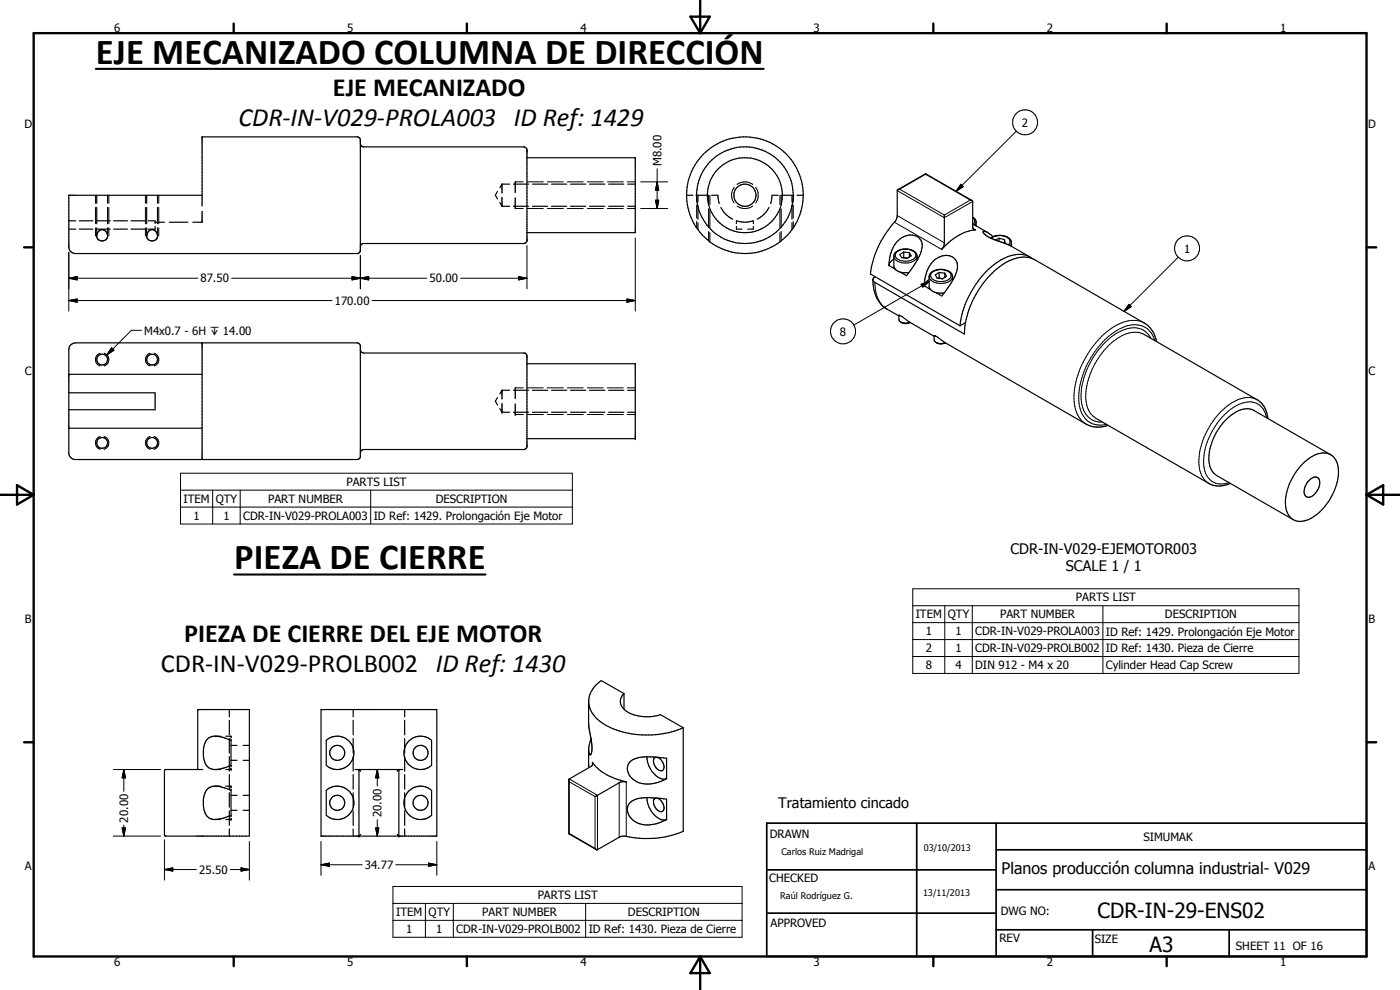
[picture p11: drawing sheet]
<svg xmlns="http://www.w3.org/2000/svg" width="420mm" height="297mm" viewBox="0 0 420 297" stroke-linecap="round" stroke-linejoin="round" font-family="sans-serif">
<g fill="none" stroke="#000" stroke-width=".35">
<path d="M29 58.6v2.4M32.3 58.6v2.4M44 58.6v2.4M47.3 58.6v2.4M60.7 58.6h-40.1v15.5a2 2 0 0 0 2.1 2l84.9-.1 .6-.7v-33.5l-.4-.5-.7-.2h-46.4v20.7M108.2 43.1l.2 .6 .5 .4h48.3l.6 .2 .3 .5v27.5l-.3 .6-.6 .2h-48.3l-.5 .3-.2 .7M149.3 57.4l-.6 1.2 .6 1.1M150.7 55.2v2.7M150.7 59.2v2.7M150.7 55.2l-.7 1.1M150.7 55.2h2.2M154.1 55.2h4.6"/>
<path d="M154.6 54.6v3.2M154.6 59.4v3.2M158.1 47.3h32.6v22.5h-32.6M159.8 55.2h4.6M165.5 55.2h4.6M171.2 55.2h4.6M176.9 55.2h4.6M182.7 55.2h4.5M188.4 55.2h2.3M206.1 58.6h1.8M208.9 58.6h3.7M209.5 58.6v2"/>
<path d="M212.7 58.6v2.7M213.6 58.6h1.9l.3 2.5M233.5 58.6h-1.8l-.4 2.5M237.7 58.6v2M238.2 58.6h-3.7l-.1 2.7M239.2 58.6h1.9M269.5 56.9l-.2 .3v7.8l-.3 .9a30 30 0 0 0-7.8 16.3l26.9 15.5M270 56.8l-.5 .1M277.8 52.1v.2M277.8 52.1l-8.3 4.8M277.8 52.1l13.9 8.1M20.6 68.7h2.1"/>
<path d="M20.6 66.3h2.1M23.8 68.7h4.1M23.8 66.3h4.1M28.9 68.7h4.2M28.9 66.3h4.2M29 68.4l.1 2.9 .4 .6 .8 .4 1.1-.2 .6-.4 .3-.7v-2.6M29 70.7a1.64 1.64 0 0 1 1.7-1.8 1.64 1.64 0 0 1 1.6 1.8M29 62.2v4.9M32.3 62.2v4.9M34.1 68.7h4.2M34.1 66.3h4.2M39.3 68.7h4.2"/>
<path d="M39.3 66.3h4.2M44 62.2v4.9M44 68.4v2.4M44.5 66.3h2.1v.8M46.6 67.9v.8h-2.1M46.6 66.7h2.7M47.3 68.4v2.6a1.51 1.51 0 0 1-1.3 1.3h-.7a1.66 1.66 0 0 1-1.1-2.3 1.66 1.66 0 0 1 2.3-.8l.5 .6 .3 .9M47.3 62.2v4.9M50.8 66.7h5.6M60.7 63.4v3.3h-2.8M150 60.8l.7 1.1M150.7 61.9h2.2"/>
<path d="M154.1 61.9h4.6M159.8 61.9h4.6M165.5 61.9h4.6M171.2 61.9h4.6M176.9 61.9h4.6M182.7 61.9h4.5M188.4 61.9h2.3M209.5 68.9a17.5 17.5 0 0 1 2.4-23.3 17.5 17.5 0 0 1 23.4 0 17.5 17.5 0 0 1 2.4 23.3M209.5 68.9a17.4 17.4 0 0 0 28.2 0M209.5 61.7v4.1M209.5 66.8v2.1M212.7 62.7v5.5"/>
<path d="M212.7 69.5v2.8M216.4 62.2a7.9 7.9 0 0 0 3.5 3.6M221 67.9v.8h1.7M221 66.3v.8M221.1 66.3a8.2 8.2 0 0 0 4.9 0M226.1 67.9v.8h-1.7M226.1 66.3v.8M230.8 62.2l-1.9 2.4-1.7 1.2M234.4 62.7v5.5M234.4 69.5v2.8M237.7 61.7v4.1M237.7 66.8v2.1"/>
<path d="M266.8 79.7a9.5 9.5 0 0 1 4.4-8.7 3.7 3.7 0 0 1 5.5 2.1 13.3 13.3 0 0 1-3.1 7.5l-1.5 2.1-1.9-1M266.8 79.7l1.8 1M268.3 77.8l-1 .7-.5 1.2M271.2 75.6l-1.1 .8 .5 .9 1.7 .2M271.2 75.6l1.7 .2M271.2 77.3l1.2 .2M271.2 75.6v1.7M271.2 77.3l-.1 .1M272.9 75.8l.6 1-1.2 .7M272.9 75.8v1.3M275.2 77.8l.2 .1M275.2 78.1v-1.5a3.3 3.3 0 0 0-2.8-1.9l-1.6 .1a2.71 2.71 0 0 0-2.5 2.1v2.9a2.19 2.19 0 0 0 1.9 1.9"/>
<path d="M291.2 60l.5 .2M291.7 60.2l.2 .3v7.7l.3 .6 .6 .2a16.4 16.4 0 0 0-10.2 5.8l.8-1.6v-8.7M291.9 67.3l1 .4M291.9 65.2l.6 .4a2.45 2.45 0 0 1 .4 2.2M292.9 67.7l3.5 2.1M296.4 69.8l-1.2-.4a1.12 1.12 0 0 0 .9 1.3l1.7 1 5.3 2 6 3.4M296.4 69.8l1.6 1.2M297.3 71.4a4.8 4.8 0 0 1 4.3-.5h.2a2.36 2.36 0 0 1 1.7 1.5l.1 1.5M299.8 71.5l-1.1 .5M299.8 71.5l1.6 .4M299.8 71.5v.9M301.4 71.9l.3 1h-.3"/>
<path d="M301.4 71.9v1M309.8 77.6a7.5 7.5 0 0 0-8-.3 26.5 26.5 0 0 0-13.1 16.8l-.6 3.6M262 84l.6 .8 26.8 15.4a27.2 27.2 0 0 1 13.4-21.9 8.3 8.3 0 0 1 7.7-.4l32.9 19a8 8 0 0 1 3.7 5.6M262.7 83.1l-.5 .3a9.2 9.2 0 0 0 4 9.4l3.6 2M269.8 94.6v1.4l.6 .6M270.2 81.7l2.5 .1M270.3 96.6a2.4 2.4 0 0 0 2.7 .1M273 96.7l7.4 4.2M273 96.7l-.8 .2-1.6-.1M277.4 85.8l1.8 1.1M278.8 83.9l-1.1 1-.3 .9M280.8 87.8l2.6 .1"/>
<path d="M281.8 81.7l-1.1 .8 .5 .9 1.7 .3 1.1-.8-.5-.9M281.8 81.7l1.7 .3M281.8 83.4l1.1 .2M281.8 81.7v1.7M281.8 83.4l-.1 .1M283.5 82v1.2M285.9 84.2a7 7 0 0 0 1.3-5.3 3.8 3.8 0 0 0-5.8-1.5 9.8 9.8 0 0 0-4 8.4M285.9 84.2l-3.3 4.6-1.8-1M285.9 83.9l.1 .1M285.9 84.2v-1.2a2.92 2.92 0 0 0-3.2-2.2 3.2 3.2 0 0 0-3.9 2.2v3a2.42 2.42 0 0 0 2 1.8M289.8 96.8l-1.7 .9M20.6 117.9h26v5h-26"/>
<path d="M20.6 112.3h40.1M21.1 103.6l.9-.6 .7-.1h84.4l.8 .4 .3 .4v33.4l-.6 .7-84.9 .1a2 2 0 0 1-2.1-2v-31zM60.7 102.9v35M108.2 104.9l.2 .6 .8 .4h48.2l.7 .8v27.4l-.5 .7-48.4 .1-.8 .4-.2 .6M149.3 119.3l-.6 1.1 .6 1.1M150.7 117.1v2.6M150.7 117.1l-.7 1.1M150.7 117.1h2.2M154.1 117.1h4.6M154.6 116.4v3.2M158.1 109.1h32.6v22.5h-32.6M159.8 117.1h4.6"/>
<path d="M165.5 117.1h4.6M171.2 117.1h4.6M176.9 117.1h4.6M182.7 117.1h4.5M188.4 117.1h2.3M280.4 100.8v1.3a2.7 2.7 0 0 0 3.3 .7M281 102.7l1.1 .5 .9-.1 .7-.3M283.7 102.8l42.3 24.5a8.1 8.1 0 0 0 6.6 .3M343.4 100.3l33.9 19.6a6.8 6.8 0 0 1 3.2 5.7M20.6 128.5h40.1M150 122.6l.7 1.1M150.7 121.1v2.6"/>
<path d="M150.7 123.7h2.2M154.1 123.7h4.6M154.6 121.2v3.2M159.8 123.7h4.6M165.5 123.7h4.6M171.2 123.7h4.6M176.9 123.7h4.6M182.7 123.7h4.5M188.4 123.7h2.3M328.8 125.5l34 19.5a6.9 6.9 0 0 0 6.5 0M390.9 139.2a9 9 0 0 1 7.2-3.2 5.1 5.1 0 0 1 3.6 5.9 15.9 15.9 0 0 1-1.5 5.9 18.2 18.2 0 0 1-4.7 6.3 7.2 7.2 0 0 1-7.1 2 6.3 6.3 0 0 1-2.5-7.1 18.7 18.7 0 0 1 5-9.8zM399.4 136.4l-23-13.2a6.3 6.3 0 0 0-6.9 1.4 16.8 16.8 0 0 0-6.5 14.6 5 5 0 0 0 2.1 3.5l23 13.2"/>
<path d="M392.5 144.5a2.34 2.34 0 0 1 3.1-1 4.3 4.3 0 0 1-2.6 5.7 1.57 1.57 0 0 1-1.6-2.3zM68.8 212.9v2.2M68.8 216.2v4.3M96.3 212.9h34.8v38h-34.8zM106 212.9v2.2M106 216.2v4.3M121.4 212.9v2.2M121.4 216.2v4.3M176.6 210.4l.1 7.3 .7 3.9M187.3 208.1l-6.8-3.9a6.9 6.9 0 0 0-2.6 10 16.3 16.3 0 0 0 10.8 5.8 27.6 27.6 0 0 0 16.4-1.6M187.3 208.1a3.1 3.1 0 0 0 .5 5.2 12 12 0 0 0 10.4 1.1l6.9 4M187.3 208.1v4.7"/>
<path d="M205.1 218.4v31a29.6 29.6 0 0 1-18.1 1.5l-1.2 .3-6.6 3.8-.2-.1M59.3 230.9v-18h15.5v38l-25.3-.2-.1-19.6 .3-.2h11.2M64.9 235.9l2.5 .5 1.9 .8M64.9 220.9l2.1 .4 2.3 .8M66.2 235.9h-1.9a3.4 3.4 0 0 0-3.2 3.6l-.1 2.3a3.9 3.9 0 0 0 3 4.1h2.2M66.2 220.9a4.7 4.7 0 0 0-3.7 .6 4.7 4.7 0 0 0-1.5 3.5v1.8a3.8 3.8 0 0 0 3 4l2.2 .1M67.8 220.9h1.5v.4M67.8 235.9h1.5v.4M68.8 221.6v4.3M68.8 227v4.4M68.8 232.4v4.4M68.8 237.9v4.3"/>
<path d="M69.3 221.7v8.3M69.3 230.5v.4h-1.5M69.3 236.7v8.3M69.3 229.6l-1.9 .8-2.5 .5M69.3 238.6h1.9M69.3 228.1h1.9M69.3 223.6h1.9M73 238.6h1.8M73 228.1h1.8M73 223.6h1.8M97.9 237.2a5 5 0 0 1 6.9 .2 5 5 0 0 1 0 7 5 5 0 0 1-6.9 .2zM97.9 222.1a5 5 0 0 1 6.9 .3 5 5 0 0 1 0 6.9 5 5 0 0 1-6.9 .3z"/>
<path d="M106 221.6v4.3M106 227v4.4M106 232.4v4.4M106 237.9v4.3M106.5 230.9h14.4M108.2 231.4l-.5-.5v20l.5-.5M119.2 231.4l.5-.5v20l-.5-.5M121.4 221.6v4.3M121.4 227v4.4M121.4 232.4v4.4M121.4 237.9v4.3M122.5 237.5a5 5 0 0 1 7-.3v7.4a5 5 0 0 1-6.8-.2 5 5 0 0 1-.2-6.9z"/>
<path d="M122.5 222.5a5 5 0 0 1 7-.4v7.5a5 5 0 0 1-6.8-.2 5 5 0 0 1-.2-6.9zM170.7 234.1l.1-.4 6.8-3.9 .3-.5-.1-.6a16.2 16.2 0 0 0 10.1 5.9h-1.6l-7.7 4.4M170.7 234.1l.1 .5M170.7 234.1v16M176.6 225.2l.1 5.1M176.9 226.4h.1M177.4 221.6l-.8 3.6M177.4 221.6l.3 2.4-.2 1.8a.43 .43 0 0 1-.2 .5 .43 .43 0 0 1-.5-.1l-.2-1M189.1 228.6a7.4 7.4 0 0 1 4.9-1.5l6.1 .4v6.1a9.1 9.1 0 0 1-10.1 .2 3.6 3.6 0 0 1-.9-5.2zM194.1 239.3a7.1 7.1 0 0 0 5 6.7l1-.1M194.1 227.1a7.3 7.3 0 0 0 5 6.7l1-.2M196.9 239.4a1.28 1.28 0 0 0-.7 2 2.4 2.4 0 0 0 2.6 2 2.46 2.46 0 0 0-.8-3.5l-.7-.4"/>
<path d="M196.9 227.2a1.25 1.25 0 0 0-.7 2 2.48 2.48 0 0 0 2.6 2 2.55 2.55 0 0 0-1-3.7l-.5-.3M68.8 243.3v4.3M68.8 248.7v2.2M69.3 245.5v.4h-1.5M69.3 244.6l-2.3 .9-2.1 .4M69.3 243.1h1.9M73 243.1h1.8M106 243.3v4.3M106 248.7v2.2M121.4 243.3v4.3M121.4 248.7v2.2M170.7 250.1h.1"/>
<path d="M170.7 250.1l8.3 4.8M170.8 250.1h-.1M178.6 254.6l.4 .3M188.8 241.1a7.7 7.7 0 0 1 6.5-1.7l4.8 .4v6.1l-1.7 .8a7.8 7.8 0 0 1-9.3-1.5 3.4 3.4 0 0 1-.3-4.1z"/>
<circle cx="223.5" cy="58.6" r="3.3"/>
<circle cx="223.6" cy="58.5" r="11.2"/>
<circle cx="223.6" cy="58.6" r="14.5"/>
<circle cx="30.7" cy="107.9" r="1.63"/>
<circle cx="45.7" cy="107.9" r="1.62"/>
<circle cx="30.7" cy="132.9" r="1.63"/>
<circle cx="45.7" cy="132.9" r="1.63"/>
<circle cx="101.2" cy="225.9" r="2.26"/>
<circle cx="126.2" cy="225.9" r="2.26"/>
<circle cx="101.2" cy="240.9" r="2.25"/>
<circle cx="126.2" cy="240.9" r="2.25"/>
</g>
<g fill="#000">
<circle cx="108.2" cy="42.1" r=".18"/>
<circle cx="158.1" cy="45.1" r=".18"/>
<circle cx="277.8" cy="52.1" r=".18"/>
<circle cx="108.2" cy="75.1" r=".18"/>
<circle cx="158.1" cy="72.1" r=".18"/>
<circle cx="20.6" cy="112.3" r=".18"/>
<circle cx="150.7" cy="117.1" r=".18"/>
<circle cx="150.7" cy="123.7" r=".18"/>
<circle cx="154.6" cy="124.4" r=".18"/>
<circle cx="190.7" cy="131.6" r=".18"/>
<circle cx="59.3" cy="212.9" r=".18"/>
<circle cx="69.3" cy="235.9" r=".18"/>
<circle cx="69.3" cy="230.9" r=".18"/>
<circle cx="69.3" cy="220.9" r=".18"/>
<circle cx="107.7" cy="230.9" r=".18"/>
<circle cx="119.7" cy="230.9" r=".18"/>
<circle cx="69.3" cy="245.9" r=".18"/>
<circle cx="107.7" cy="250.9" r=".18"/>
<circle cx="119.7" cy="250.9" r=".18"/>
</g>
<g fill="none" stroke="#000" stroke-width=".3">
<path d="M305 39.4l-18.1 18M28.6 58.6v2.4M32.7 58.6v2.4M43.6 58.6v2.4M47.7 58.6v2.4M154.6 54.6h2.4M158.3 54.6h4.8M164.2 54.6h4.9M170.3 54.6h4.7M176.3 54.6h4.7M182.3 54.6h4.8M188.2 54.6h2.5"/>
<path d="M192.3 54.6h8.1M197.2 54.6l.5 2.5h-1zM197.2 50.6v12M209.1 58.6v1.9M213.1 58.6v2.8M220.3 56.2a3.9 3.9 0 0 0 0 4.7M225.9 55.3a4.1 4.1 0 0 0-4.7 0M225.9 55.3h.1M226.8 56.2a3.9 3.9 0 0 1 0 4.7M234 58.6v2.8M238.1 58.6v1.9M269.3 57.2l14.1 8.1 8.5-4.8"/>
<path d="M270 56.8l7.8-4.5 13.4 7.7-7.8 4.5zM288.4 55.3l.7 .7-2.2 1.4zM20.6 75.7v17.6M28.6 62.2v4.9M28.6 68.4v2.4M32.7 62.2v4.9M32.7 68.4v2.4M43.6 62.2v4.9M43.6 68.4v2.4M47.7 62.2v4.9M47.7 68.4v2.4M108.2 76.7v10"/>
<path d="M154.6 62.6h2.4M158.1 73.7v13M158.3 62.6h4.8M164.2 62.6h4.9M170.3 62.6h4.7M176.3 62.6h4.7M182.3 62.6h4.8M188.2 62.6h2.5M190.7 71.4v21.9M192.3 62.6h8.1M196.7 60.1h1l-.5 2.5zM209.1 61.5v3.9"/>
<path d="M209.1 66.4v2M213.1 62.8v5.6M213.1 69.8v2.8M221.2 61.8a3.9 3.9 0 0 0 4.7 0M234 62.8v5.6M234 69.8v2.8M238.1 61.5v3.9M238.1 66.4v2M268.3 76.9a2.82 2.82 0 0 0 3 2 3.2 3.2 0 0 0 3.9-2M268.4 66.7l14.2 8.1M269.1 75.7l1.6-.8a4 4 0 0 1 3.9 1 1.48 1.48 0 0 1-1.2 2.2 3.8 3.8 0 0 1-4.7-1.2v-.5zM269.3 64.7l14.1 8.2"/>
<path d="M291.9 65.3l.4 .4a1.12 1.12 0 0 1-.3 1.6M292 68.6l.8 .4M292.9 66.7l-.3 .9M297.5 71.5a4.2 4.2 0 0 1 5.6 .6v.7l-.4 .6M303.6 72.8l-.4 .9M353.6 77.2l-16.3 16.2M20.6 90.2l2.5-.5v1zM20.6 83.5l2.5-.5v1zM20.6 90.2h79M20.6 83.5h38.7M42.4 99.1h-3l-7.3 7.4M69.5 83.5h58.6"/>
<path d="M105.7 83l2.5 .5-2.5 .5zM105.7 83l4.9 1v-1l-4.9 1zM108.2 83.5l2.4-.5v1zM111.7 90.2h79M138.2 83.5h19.9M155.6 83l2.5 .5-2.5 .5zM188.2 89.7l2.5 .5-2.5 .5zM262.6 84.8a8.8 8.8 0 0 0 3.6 8M269.8 94.6h.1M269.8 94.6l1 .5 2.2 1.6M269.9 94.6h.1M273 96.7h.1"/>
<path d="M276.4 85.3l2.4-.8-1.9 1.6zM278.8 83a3 3 0 0 0 3.6 2 3.1 3.1 0 0 0 3.5-2M278.8 84.5l-22.6 13M279.7 81.8a4.2 4.2 0 0 1 5.7 .5 1.79 1.79 0 0 1-1.8 2 3.7 3.7 0 0 1-4.3-1.3v-.7zM338.8 91.3l.7 .7-2.2 1.4zM343.4 96.9a9.3 9.3 0 0 0-9.8 1.6 27.2 27.2 0 0 0-11.2 21.9 8.4 8.4 0 0 0 3.6 6.9M30 106h.1M30 106a1.99 1.99 0 0 0-1.4 1.9 1.99 1.99 0 0 0 1.4 1.9M30 109.8h.1M31.3 106h.1M31.3 109.8h.1M31.3 106a1.99 1.99 0 0 1 1.4 1.9 1.99 1.99 0 0 1-1.4 1.9"/>
<path d="M33.5 104.4l.7 .7-2.1 1.4zM45 106h.1M45 109.8h.1M45 106a1.99 1.99 0 0 0-1.4 1.9 1.99 1.99 0 0 0 1.4 1.9M46.3 106a1.96 1.96 0 0 1 1.4 1.9 1.96 1.96 0 0 1-1.4 1.9M154.6 116.4h2.4M158.3 116.4h4.8M164.2 116.4h4.9M170.3 116.4h4.7M176.3 116.4h4.7M182.3 116.4h4.8M188.2 116.4h2.5"/>
<path d="M280.4 100.8l.9 .3 2.4 1.7M283.7 102.8h.1M343.4 100.3a8.6 8.6 0 0 0-9.1 2 22.2 22.2 0 0 0-8.3 18.1 6.9 6.9 0 0 0 2.8 5.1M345.4 101.5a5.8 5.8 0 0 0-7.7-2.7 21.7 21.7 0 0 0-12 13.6 13.5 13.5 0 0 0 .2 11.9 5.4 5.4 0 0 0 5 2.3M346.6 102.2a6.3 6.3 0 0 0-8.8-4.3 23.6 23.6 0 0 0-12.9 14.7 16.1 16.1 0 0 0 0 11.8 6 6 0 0 0 7.2 2.9M377.3 119.9a8 8 0 0 0-8.4 1.5 22.7 22.7 0 0 0-9.1 18 6.7 6.7 0 0 0 3 5.6M30 131a1.99 1.99 0 0 0-1.4 1.9 1.99 1.99 0 0 0 1.4 1.9M30 134.8h.1M30 131h.1M31.3 131h.1M31.3 134.8h.1M31.3 131a1.99 1.99 0 0 1 1.4 1.9 1.99 1.99 0 0 1-1.4 1.9"/>
<path d="M45 134.8h.1M45 131a1.99 1.99 0 0 0-1.4 1.9 1.99 1.99 0 0 0 1.4 1.9M45 131h.1M46.3 131a1.99 1.99 0 0 1 1.4 1.9 1.99 1.99 0 0 1-1.4 1.9M154.6 124.4h2.4M158.3 124.4h4.8M164.2 124.4h4.9M170.3 124.4h4.7M176.3 124.4h4.7M182.3 124.4h4.8M188.2 124.4h2.5M380.1 125.3a5.3 5.3 0 0 0-7.7-4.2 20 20 0 0 0-10.8 13.9 9.4 9.4 0 0 0 1.5 8.9 5.3 5.3 0 0 0 5.7 .9"/>
<path d="M54.2 142h117.6v15.2h-117.6zM54.2 147.1h117.6M54.2 152.1h117.6M63.8 147.1v10.1M72.1 147.1v10.1M111.2 147.1v10.1M273.9 176.7h115.9v25.4h-115.9zM273.9 181.7h115.9M273.9 186.8h115.9M273.9 191.9h115.9M273.9 197h115.9M283.5 181.7v20.4"/>
<path d="M291.8 181.7v20.4M331 181.7v20.4M34 230.9h14.2M37.2 230.9l.5 2.5h-1.1zM37.2 230.9v6.5M113.2 230.9l.5 2.5h-1zM113.2 230.9v4.9M170.8 233.7l8.5 4.9v16.3M170.8 234.6l7.8 4.4v15.6l-7.8-4.5zM177.8 228.7v.9M185.8 234.9v16.3M187.9 234.6v16.4"/>
<path d="M34 250.9h14.2M36.6 248.4h1.1l-.5 2.5zM37.2 247.6v3.3M49.3 252v12.1M74.8 252.5v11.6M96.3 259.5l2.5-.5v.9zM96.3 259.5h12.4M96.3 252.5v10.1M112.7 248.4h1l-.5 2.5zM113.2 246v4.9M118.8 259.5h12.3M128.6 259l2.5 .5-2.5 .4z"/>
<path d="M131.1 252.5v10.1M49.3 260.9l2.5-.5v1zM49.3 260.9h9.7M69.1 260.9h5.7M72.3 260.4l2.5 .5-2.5 .5zM117.9 266h104.8v15.2h-104.8zM117.9 271.1h104.8M117.9 276.1h104.8M127.7 271.1v10.1M136 271.1v10.1M175.8 271.1v10.1"/>
<circle cx="307.6" cy="36.7" r="3.7"/>
<circle cx="356.3" cy="74.5" r="3.8"/>
<circle cx="253" cy="99.4" r="3.8"/>
</g>
<g fill="none" stroke="#000" stroke-width=".71">
<path d="M10.1 9.9h400v277.1h-400zM70.1 7.1v2.8M140.1 7.1v2.8M207.2 5h5.8l-2.9 4.9zM210.1 0v9.9M280.1 7.1v2.8M350.1 7.1v2.8M7.2 74.2h2.9M410.1 74.2h2.9M.1 148.5h10M5.1 145.6l5 2.9-5 2.9zM410.1 148.5h10"/>
<path d="M410.1 148.5l5-2.9v5.8zM7.2 222.7h2.9M410.1 222.7h2.9M70.1 287v2.9M140.1 287v2.9M210.1 287v10M210.1 287l2.9 5h-5.8zM280.1 287v2.9M350.1 287v2.9"/>
</g>
<path d="M230.1 247h180v40h-180zM275.1 247v40M298.9 255h111.2M298.9 247v40M230.1 274h68.8M230.1 261h68.8M298.9 279h111.2M298.9 267h111.2M327.9 279v8M368.9 279v8" fill="none" stroke="#000" stroke-width=".51"/>
<g fill="#000">
<path d="M197.2 54.6l.5 2.5h-1zM288.4 55.3l.7 .7-2.2 1.4zM196.7 60.1h1l-.5 2.5zM20.6 90.2l2.5-.5v1zM20.6 83.5l2.5-.5v1zM105.7 83l2.5 .5-2.5 .5zM108.2 83.5l2.4-.5v1zM155.6 83l2.5 .5-2.5 .5zM188.2 89.7l2.5 .5-2.5 .5zM276.4 85.3l2.4-.8-1.9 1.6zM338.8 91.3l.7 .7-2.2 1.4zM33.5 104.4l.7 .7-2.1 1.4z"/>
<path d="M37.2 230.9l.5 2.5h-1.1zM113.2 230.9l.5 2.5h-1zM36.6 248.4h1.1l-.5 2.5zM96.3 259.5l2.5-.5v.9zM112.7 248.4h1l-.5 2.5zM128.6 259l2.5 .5-2.5 .4zM49.3 260.9l2.5-.5v1zM72.3 260.4l2.5 .5-2.5 .5z"/>
</g>
<path d="M28.8 20.7h200.4M70.3 172.4h75.4" fill="none" stroke="#000" stroke-width=".63"/>
<g font-size="11">
<text x="28.8" y="19.1">EJE MECANIZADO COLUMNA DE DIRECCIÓN</text>
<text x="70.3" y="170.8">PIEZA DE CIERRE</text>
</g>
<g font-size="7.9">
<text x="99.9" y="28.8">EJE MECANIZADO</text>
<text x="71.6" y="37.8">CDR-IN-V029-PROLA003 ID Ref: 1429</text>
<text x="55.2" y="192.7">PIEZA DE CIERRE DEL EJE MOTOR</text>
<text x="48.3" y="201.8">CDR-IN-V029-PROLB002 ID Ref: 1430</text>
</g>
<g font-size="6.3">
<text x="329.4" y="275.4">CDR-IN-29-ENS02</text>
<text x="345" y="285.6">A3</text>
</g>
<text font-size="4.8" x="300.6" y="262.1">Planos producción columna industrial- V029</text>
<g font-size="4.4">
<text x="303.3" y="166.2">CDR-IN-V029-EJEMOTOR003</text>
<text x="319.9" y="171.4">SCALE 1 / 1</text>
<text x="233.6" y="242.6">Tratamiento cincado</text>
</g>
<g font-size="3.4">
<text x="34.2" y="9.6">6</text>
<text x="104.2" y="9.6">5</text>
<text x="174.2" y="9.6">4</text>
<text x="244.2" y="9.6">3</text>
<text x="314.2" y="9.6">2</text>
<text x="384.2" y="9.6">1</text>
<text x="7.4" y="38.4">D</text>
<text x="306.7" y="38">2</text>
<text x="410.6" y="38.4">D</text>
<text x="198.5" y="49.9" transform="rotate(-90 198.5 49.9)">M8.00</text>
<text x="355.3" y="75.8">1</text>
<text x="60.1" y="84.8">87.50</text>
<text x="128.9" y="84.8">50.00</text>
<text x="100.5" y="91.5">170.00</text>
<text x="43.3" y="100.4">M4x0.7 - 6H x 14.00</text>
<text x="252.1" y="100.7">8</text>
<text x="7.5" y="112.6">C</text>
<text x="410.7" y="112.6">C</text>
<text x="104" y="145.8">PARTS LIST</text>
<text x="55.1" y="150.9">ITEM</text>
<text x="58.1" y="156">1</text>
<text x="64.8" y="150.9">QTY</text>
<text x="67" y="156">1</text>
<text x="73" y="156">CDR-IN-V029-PROLA003</text>
<text x="80.5" y="150.9">PART NUMBER</text>
<text x="130.8" y="150.9">DESCRIPTION</text>
<text x="112.2" y="156.1">ID Ref: 1429. Prolongación Eje Motor</text>
<text x="274.8" y="185.5">ITEM</text>
<text x="284.5" y="185.5">QTY</text>
<text x="300.2" y="185.5">PART NUMBER</text>
<text x="322.9" y="180.5">PARTS LIST</text>
<text x="349.6" y="185.5">DESCRIPTION</text>
<text x="7.5" y="186.9">B</text>
<text x="277.8" y="190.6">1</text>
<text x="286.8" y="190.6">1</text>
<text x="292.7" y="190.6">CDR-IN-V029-PROLA003</text>
<text x="331.8" y="190.8">ID Ref: 1429. Prolongación Eje Motor</text>
<text x="410.7" y="186.9">B</text>
<text x="277.8" y="195.7">2</text>
<text x="286.8" y="195.7">1</text>
<text x="292.7" y="195.7">CDR-IN-V029-PROLB002</text>
<text x="331.8" y="195.7">ID Ref: 1430. Pieza de Cierre</text>
<text x="277.8" y="200.8">8</text>
<text x="286.8" y="200.8">4</text>
<text x="292.7" y="200.8">DIN 912 - M4 x 20</text>
<text x="331.8" y="200.8">Cylinder Head Cap Screw</text>
<text x="114.5" y="245.2" transform="rotate(-90 114.5 245.2)">20.00</text>
<text x="38.4" y="246.8" transform="rotate(-90 38.4 246.8)">20.00</text>
<text x="231" y="251.4">DRAWN</text>
<text x="343.1" y="252.3">SIMUMAK</text>
<text x="7.4" y="261.1">A</text>
<text x="59.8" y="262.1">25.50</text>
<text x="109.5" y="260.7">34.77</text>
<text x="410.7" y="261.1">A</text>
<text x="161.4" y="269.8">PARTS LIST</text>
<text x="230.9" y="264.5">CHECKED</text>
<text x="118.9" y="274.9">ITEM</text>
<text x="128.6" y="274.9">QTY</text>
<text x="144.7" y="274.9">PART NUMBER</text>
<text x="188.5" y="274.9">DESCRIPTION</text>
<text x="300.3" y="274.4">DWG NO:</text>
<text x="121.9" y="280">1</text>
<text x="130.9" y="280">1</text>
<text x="136.9" y="280">CDR-IN-V029-PROLB002</text>
<text x="176.7" y="280">ID Ref: 1430. Pieza de Cierre</text>
<text x="231.3" y="278.2">APPROVED</text>
<text x="300" y="282.6">REV</text>
<text x="328.5" y="283">SIZE</text>
<text x="370.9" y="285.1">SHEET 11 OF 16</text>
<text x="34.2" y="289.9">6</text>
<text x="104.2" y="289.9">5</text>
<text x="174.2" y="289.9">4</text>
<text x="244.2" y="289.9">3</text>
<text x="314.2" y="289.9">2</text>
<text x="384.2" y="289.9">1</text>
</g>
<g font-size="2.7">
<text x="234.5" y="256.6">Carlos Ruiz Madrigal</text>
<text x="277.2" y="255.3">03/10/2013</text>
<text x="234.1" y="269.7">Raúl Rodríguez G.</text>
<text x="277" y="268.7">13/11/2013</text>
</g>
</svg>
